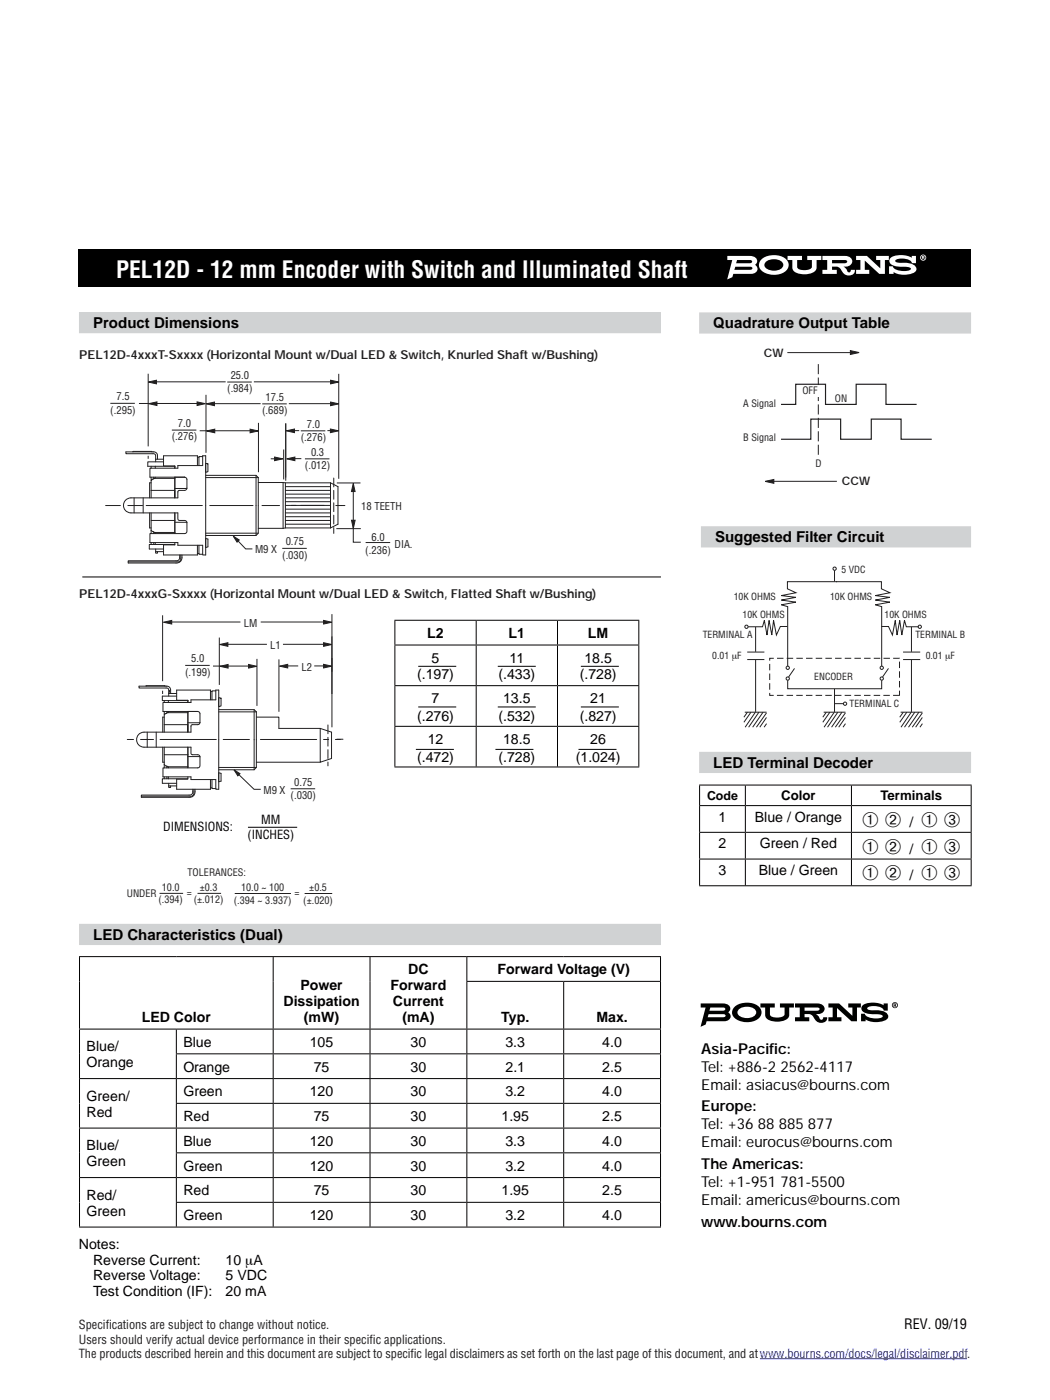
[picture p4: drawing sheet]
<svg xmlns="http://www.w3.org/2000/svg" width="210mm" height="279mm" viewBox="0 0 210 279" stroke-linecap="round" stroke-linejoin="round" font-family="sans-serif">
<path d="M15.7 49.7h178.1v7.5h-178.1z" fill="#000"/>
<g fill="#fff">
<path d="M157.2 51.1h2.9v.8h-1v1.4a1.59 1.59 0 0 0 1.8 .6 .95 .95 0 0 0 1.1-1.1v-.9h-.9v-.8h2.8v.8h-.9v1.5a2.1 2.1 0 0 1-2.4 1.3 2.91 2.91 0 0 1-2.4-.8l-.1-2h-.9z"/>
<path d="M170.9 51.1h2.1l2.7 2.5v-1.7h-.8v-.8h2.5v.8h-.8v2.8h-1.1l-2.9-2.7v1.9h.9v.8h-2.6v-.8h.8v-2h-.8z"/>
<path d="M177.9 51.3a4.5 4.5 0 0 1 4.1 .1v-.3h.8v1.4h-.8a2.21 2.21 0 0 0-2.7-.8l-.6 .2v.3l.5 .2h1.1a2.68 2.68 0 0 1 2.5 1 .91 .91 0 0 1-.8 1.2 4.4 4.4 0 0 1-3.7-.3v.4h-.9v-1.6h.8a2.17 2.17 0 0 0 2.2 1l1.1-.2 .3-.3a2.62 2.62 0 0 0-2.2-.4 2.54 2.54 0 0 1-2-.7l-.1-.4 .1-.5z"/>
<path d="M184.1 51.2v.2h.2v-.2zM184 51.1h.4v.3l.1 .4h-.1l-.2-.3-.1 .3h-.1zM183.8 51.4a.47 .47 0 0 0 .9 0 .47 .47 0 0 0-.9 0zM183.6 51.4a.61 .61 0 0 1 1.2 0 .61 .61 0 0 1-1.2 0z"/>
<path d="M146.7 53.2h3l.3 .1 .2 .2-.2 .3-.5 .1h-2.9zM147.1 51.9h2.6l.4 .1v.3a2.4 2.4 0 0 1-1.8 .2h-1.4zM145.2 51.1v.8h.9l-1 3.9 1.1-.5 .1-.6h3.1a1.24 1.24 0 0 0 1.7-1.3l-.4-.5a.93 .93 0 0 0 .4-1.1 .93 .93 0 0 0-.9-.7z"/>
<path d="M152.9 52.2a2.59 2.59 0 0 1 3.3 .3 1.1 1.1 0 0 1-1.1 1.5 2 2 0 0 1-2.6-1.1zM152.1 51.7a1.58 1.58 0 0 0-.6 1.5 1.58 1.58 0 0 0 1.1 1.2 3.8 3.8 0 0 0 4.5-.6 1.72 1.72 0 0 0-1.3-2.7 4.2 4.2 0 0 0-3.7 .6z"/>
<path d="M166.1 51.9h2.5l.4 .1v.3a2.41 2.41 0 0 1-1.6 .2h-1.3zM164.1 51.1v.8h1v2h-1v.8h2.9v-.8h-.9v-.7a1.6 1.6 0 0 1 2 1 1.42 1.42 0 0 0 1.2 .8 1.42 1.42 0 0 0 1.3-.8v-.3h-.8v.2l-.3 .3a.59 .59 0 0 1-.6-.7l-.6-.5a1.2 1.2 0 0 0 1.4-.3 1.2 1.2 0 0 0 .2-1.3l-.7-.5h-.6z"/>
</g>
<path d="M15.8 64.4h116.1M139.5 152.2h54.3M15.8 186.5h116.1" fill="none" stroke="#d0d2d3" stroke-width="4.2" stroke-linecap="butt"/>
<g fill="none" stroke="#000" stroke-width=".2">
<path d="M139.5 156.7h54.4M139.6 156.8v3.9M148.8 156.8v3.9M169.9 156.8v3.9M193.8 156.8v3.9M139.5 160.8h54.4M139.5 166.1h54.4M139.5 171.4h54.4M139.5 176.8h54.4M139.6 160.9v5.1M139.6 166.2v5.2M139.6 171.5v5.2"/>
<path d="M148.8 160.9v5.1M148.8 166.2v5.2M148.8 171.5v5.2M169.9 160.9v5.1M169.9 166.2v5.2M169.9 171.5v5.2M193.8 160.9v5.1M193.8 166.2v5.2M193.8 171.5v5.2M15.8 190.9h116.1M15.9 191v14.3M54.5 191v14.3"/>
<path d="M73.8 191v14.3M93.1 195.9h38.8M93.2 191v4.8M93.2 195.9v9.4M112.5 195.9v9.4M131.8 191v4.8M131.8 195.9v9.4M15.8 205.4h116.1M15.8 215.3h116.1M15.9 205.5v9.7M15.9 215.3v9.7M35.1 210.3h96.8"/>
<path d="M35.2 205.5v4.7M35.2 210.4v4.8M35.2 215.3v4.8M54.5 205.5v4.7M54.5 210.4v4.8M54.5 215.3v4.8M73.8 205.5v4.7M73.8 210.4v4.8M73.8 215.3v4.8M93.2 205.5v4.7M93.2 210.4v4.8M93.2 215.3v4.8"/>
<path d="M112.5 205.5v4.7M112.5 210.4v4.8M112.5 215.3v4.8M131.8 205.5v4.7M131.8 210.4v4.8M131.8 215.3v4.8M15.8 225.1h116.1M15.8 235h116.1M15.9 225.2v9.7M15.9 235.1v9.7M35.1 220.2h96.8M35.1 230.1h96.8"/>
<path d="M35.1 240h96.8M35.2 220.3v4.7M35.2 225.2v4.8M35.2 230.2v4.7M35.2 235.1v4.8M54.5 220.3v4.7M54.5 225.2v4.8M54.5 230.2v4.7M54.5 235.1v4.8M73.8 220.3v4.7M73.8 225.2v4.8M73.8 230.2v4.7"/>
<path d="M73.8 235.1v4.8M93.2 220.3v4.7M93.2 225.2v4.8M93.2 230.2v4.7M93.2 235.1v4.8M112.5 220.3v4.7M112.5 225.2v4.8M112.5 230.2v4.7M112.5 235.1v4.8M131.8 220.3v4.7M131.8 225.2v4.8M131.8 230.2v4.7"/>
<path d="M131.8 235.1v4.8M15.8 244.9h116.1M35.2 240v4.8M54.5 240v4.8M73.8 240v4.8M93.2 240v4.8M112.5 240v4.8M131.8 240v4.8"/>
</g>
<path d="M56.6 89.7v6M60.9 91.6h4.9" fill="none" stroke="#231f20" stroke-width=".2"/>
<path d="M57.2 91.6l1.7-.4v.7z" fill="#231f20"/>
<path d="M57.2 91.6l1.7-.4v.7z" fill="none" stroke="#231f20" stroke-width=".2"/>
<path d="M54.8 91.2l1.6 .4-1.6 .3z" fill="#231f20"/>
<path d="M41.1 78.8v11.6M54 91.6h2.2M54.8 91.2l1.6 .4-1.6 .3zM58.6 91.5h1.5M67.2 96.4h4.7M67.1 105.5h4.9" fill="none" stroke="#231f20" stroke-width=".2"/>
<path d="M70.5 96.5l.4 1.6h-.8z" fill="#231f20"/>
<path d="M70.5 96.5l.4 1.6h-.8zM70.5 97.2v11h1.5" fill="none" stroke="#231f20" stroke-width=".2"/>
<path d="M70.1 103.8h.8l-.4 1.7z" fill="#231f20"/>
<path d="M34.3 85.8h4.9M51.6 84.4v9.8M70.1 103.8h.8l-.4 1.7zM73 108.3h4.9" fill="none" stroke="#231f20" stroke-width=".2"/>
<path d="M41.2 86l1.7-.4v.8z" fill="#231f20"/>
<path d="M41.2 86l1.7-.4v.8z" fill="none" stroke="#231f20" stroke-width=".2"/>
<path d="M49.9 85.6l1.7 .4-1.7 .4z" fill="#231f20"/>
<path d="M67.6 74.6v21M39.9 86h10.1M49.9 85.6l1.7 .4-1.7 .4zM57 84.5v11.4M60 86h4.9" fill="none" stroke="#231f20" stroke-width=".2"/>
<path d="M57.1 86l1.7-.4v.7z" fill="#231f20"/>
<path d="M57.1 86l1.7-.4v.7z" fill="none" stroke="#231f20" stroke-width=".2"/>
<path d="M65.9 85.6l1.7 .4-1.7 .3z" fill="#231f20"/>
<path d="M58.5 85.9h1.2M65.3 85.9h1.1M65.9 85.6l1.7 .4-1.7 .3zM37 132.8h4.9M43.8 127.2v9.5M51.3 131.5v9.4" fill="none" stroke="#231f20" stroke-width=".2"/>
<path d="M43.9 133l1.6-.4v.7z" fill="#231f20"/>
<path d="M43.9 133l1.6-.4v.7z" fill="none" stroke="#231f20" stroke-width=".2"/>
<path d="M49.6 132.6l1.7 .4-1.7 .3z" fill="#231f20"/>
<path d="M42.5 132.9h7.2M49.6 132.6l1.7 .4-1.7 .3zM55.7 131.6v10.5M66.2 131.3v13.8" fill="none" stroke="#231f20" stroke-width=".2"/>
<path d="M55.8 132.9l1.6-.3v.7z" fill="#231f20"/>
<path d="M55.8 132.9l1.6-.3v.7z" fill="none" stroke="#231f20" stroke-width=".2"/>
<path d="M64.6 132.6l1.6 .3-1.6 .4z" fill="#231f20"/>
<path d="M57.2 132.9h2.3M62.7 132.9h2.3M64.6 132.6l1.6 .3-1.6 .4zM66.2 127v11.5" fill="none" stroke="#231f20" stroke-width=".2"/>
<path d="M43.8 128.6l1.7-.3v.7z" fill="#231f20"/>
<path d="M43.8 128.6l1.7-.3v.7z" fill="none" stroke="#231f20" stroke-width=".2"/>
<path d="M64.6 128.3l1.6 .3-1.6 .4z" fill="#231f20"/>
<path d="M32.5 122.8v13.1M45.2 128.6h8.1M56.5 128.6h8.5M64.6 128.3l1.6 .3-1.6 .4zM66.2 122.6v11.5" fill="none" stroke="#231f20" stroke-width=".2"/>
<path d="M32.6 124.2l1.7-.4v.7z" fill="#231f20"/>
<path d="M32.6 124.2l1.7-.4v.7z" fill="none" stroke="#231f20" stroke-width=".2"/>
<path d="M64.6 123.8l1.6 .4-1.6 .3z" fill="#231f20"/>
<path d="M68 100.9h.8M33.9 124.1h14.1M52 124.1h13M64.6 123.8l1.6 .4-1.6 .3zM67.2 147.5h1.3" fill="none" stroke="#231f20" stroke-width=".2"/>
<path d="M46.5 107l1.2 .8-.4 .4z" fill="#231f20"/>
<path d="M46.5 107l1.2 .8-.4 .4zM47.4 107.8l1.6 1.7h1.4M56.3 109.4h4.9" fill="none" stroke="#231f20" stroke-width=".2"/>
<path d="M46.7 153.6l1.2 .8-.4 .4z" fill="#231f20"/>
<g fill="none" stroke="#231f20" stroke-width=".2">
<path d="M29.6 74.6v14.5M22 80.5h4.9M26.5 90.2h3.8M26.8 99.4v3M28.6 99.4v3M30.2 95.2v.7l.3-.3h.2v-.1h.3v-.3M30.2 93.1v.3M30.2 95.9v3.5M30.2 96.4h-.3v3M30.7 95.2v.3M31 93.1v.3M31 95.5h3.9"/>
<path d="M31.1 91.6h1.5M31.4 91.6v-.7a.72 .72 0 0 0-.7-.7h-5.6v.3l5.7 .1 .3 .3v1.3M32.6 92.2h-3.1v.9h5.4l-2.3-.1v-2h6.8v1.9M34.9 95.5v2.4h-4.7M34.9 95.5v-.3v4.2v-1.5M34.9 93v.4M34.9 97.5h2.4M36.8 95.2l.5 .3v2.1l-.3 .2-1.4 .1-.1 1.5h-9.4a1.5 1.5 0 0 0-1.5 1.5 1.5 1.5 0 0 0 1.5 1.5h9.4l.1 1.4 1.4 .1 .3 .2v1.9l-.1 .4-.4 .1h-6.9v1.8h5.6v.5h4.9v2h.7v-19.8h-.7v1.9h-4.9v.5h-5.6v1.8h7M39.4 91.3h.3M40.4 91.1h-.7v1.8M41.1 92.5l.4 .1v1.5l-.4 .2zM41.1 94.9h10l.4 .4"/>
<path d="M41.1 95.3h10.4M51.1 94.9v12M51.5 95.3v11.1l-.4 .5h-10M51.5 96.3h5v9.1M56.5 96.3l9.5 .1M57 97.9h9M57 99.4h9M57 97.1h9M57 98.6h9M57 96.4v9M66 96.4v9M66 96.4l1.5 .7v7.5l-1.5 .8"/>
<path d="M21.1 100.9h2.9M25.5 100.9h3M29.2 100.9h11.2M29.9 102.4v3h.3M30.2 102.4v1.5h4.7M30.2 103.9v2.6M30.2 108.3v.4M30.2 105.8l.3 .3h.2v.2h.3M30.7 106.3v.2M30.7 108.3v.4M31 108.7h-1.2v.9h2.8M31 108.3v.4"/>
<path d="M31 108.7h3.9M31.1 110.1v.3h.3v-.3M31.1 110.1h1.5M31.1 109.6v.5M34.9 106.3h-3.9v.2M34.9 108.3v.4h-2.3l.1 2.1h6.7v-2M34.9 102.4v4.1M34.9 104.2h2.4M35.9 110.8a.86 .86 0 0 1-.5 1.1h-9.8v.5h9.5a1.19 1.19 0 0 0 1.2-1.6M36.1 110.8v.9l-.2 .3-.4 .2-9.9-.1M39.4 110.5h.3M39.7 108.8v1.8h.7"/>
<path d="M41.1 107.5l.4 .1v1.5l-.4 .2M41.1 106.4h10.4M41.9 100.9h8.6M51.5 105.4h5M52.3 100.9h3.5M57 100.9h9M57 103.9h9M57 102.4h9M57 100.1h9M57 101.6h9M57 103.1h9M57 104.6h9"/>
<path d="M66 105.4h-9.5M67 100.9h1.2M29.2 136.9h3.7M32.5 137.8v.7M32.8 139.8v.4M33.6 139.8v.4M33.7 138.4h1.6M33.8 137.7v.5M34 138.4v-.7a.73 .73 0 0 0-.7-.8h-5.6v.4h5.7l.3 .2v1.4M35.3 138.9h-2.9v.9h5.1h-2.2v-2.1h6.7v2M37.5 139.8v.4M42 138h.3"/>
<path d="M43.1 137.9h-.8v1.8M43.7 139.2l.4 .1v1.6l-.4 .1zM25.4 147.6h1.2M28 147.6h2.6M29.4 146.1v3M31.2 146.1v3M31.9 147.6h11.3M32.5 149.1v3h.3M32.5 140.2h5.6v-.5h5v-2h.6v19.8h-.6v-1.9h-5v-.6h-5.6v-1.8h7l.3-.1 .1-.3v-1.9l-.3-.2-1.4-.2-.1-1.4h-9.4a1.5 1.5 0 0 1-1.4-1.5 1.5 1.5 0 0 1 1.4-1.5h9.4l.1-1.4 1.4-.1 .3-.3v-1.8l-.3-.5h-7.1zM32.8 149.1v1.5h4.7M32.8 142v.7l.3-.3h.2v-.2h.3v-.2M32.8 142.7v3.4"/>
<path d="M32.8 150.6v2.6M32.8 155v.4M32.8 143.1h-.3v3M32.8 152.6l.3 .3h.2v.1h.3M33.3 142v.2M33.3 153v.2M33.3 155v.4M33.6 155.4h-1.2v.9h2.9M33.6 155v.4M33.6 155.4h3.9M33.6 142.2h3.9M33.7 156.8v.4h.3v-.4"/>
<path d="M33.7 156.8h1.6M33.7 156.3v.5M37.5 142.2v2.4h-4.7M37.5 142.2v-.2v4.1v-1.5M37.5 153h-3.9v.2M37.5 151h2.4M37.5 149.1v4.1M37.5 144.2h2.4M37.5 155v.5h-2.2v2h6.7v-1.9M38.5 157.5v.5a.63 .63 0 0 1-.8 .7h-9.5v.4h9.5a1.19 1.19 0 0 0 1.2-1.6M38.7 157.5v.7a.62 .62 0 0 1-.7 .7h-9.8M42 157.2h.3"/>
<path d="M42.3 155.6v1.8h.8M43.7 141.6h7l.5 .5M43.7 154.2l.4 .1v1.6l-.4 .1M43.7 142.1h7.5M43.7 153.2h7.5M44.5 147.6h5.3M46.7 153.6l1.2 .8-.4 .4zM47.5 154.4l3.2 3.1h1.3M50.7 141.6v12M51.2 142.1v11.1l-.5 .4h-7M51.2 152.1h12.7M51.2 143.1h4.5v2.3h8.2"/>
<path d="M52 147.6h11.2M58 157.4h4.9M63.9 145.4l2.3 .7v5.3l-2.3 .7zM64.6 147.6h1M66.9 147.6h1"/>
</g>
<path d="M66.6 95.4v11.1M65.4 144.7v8.1" fill="none" stroke="#231f20" stroke-width=".2" stroke-dasharray="1.8 .7"/>
<path d="M29.7 80.6l1.6-.4v.7z" fill="#231f20"/>
<path d="M29.7 80.6l1.6-.4v.7z" fill="none" stroke="#231f20" stroke-width=".2"/>
<path d="M39.3 80.2l1.7 .4-1.7 .3z" fill="#231f20"/>
<path d="M27.7 80.5h12.1M39.3 80.2l1.7 .4-1.7 .3zM52.3 80.6h4.9" fill="none" stroke="#231f20" stroke-width=".2"/>
<path d="M41.2 80.6l1.6-.4v.8z" fill="#231f20"/>
<path d="M41.2 80.6l1.6-.4v.8z" fill="none" stroke="#231f20" stroke-width=".2"/>
<path d="M66 80.2l1.6 .4-1.6 .4z" fill="#231f20"/>
<path d="M45.4 76.2h4.8M42.5 80.6h9.5M57.6 80.6h8.8M66 80.2l1.6 .4-1.6 .4z" fill="none" stroke="#231f20" stroke-width=".2"/>
<path d="M29.6 76.2l1.6-.3v.7z" fill="#231f20"/>
<path d="M29.6 76.2l1.6-.3v.7z" fill="none" stroke="#231f20" stroke-width=".2"/>
<path d="M66 75.9l1.6 .3-1.6 .4z" fill="#231f20"/>
<path d="M31 76.2h14M50.7 76.2h15.7M66 75.9l1.6 .3-1.6 .4zM29.6 91v.6M31.8 178.3h4.7M39.4 178.3h4.7M46.8 178.3h11.3M60.8 178.3h5.5" fill="none" stroke="#231f20" stroke-width=".2"/>
<path d="M16.4 115.1h115.5M49.5 165.1h9.8" fill="none" stroke="#000" stroke-width=".2"/>
<path d="M139.5 64.5h54.3" fill="none" stroke="#d0d2d3" stroke-width="4.2" stroke-linecap="butt"/>
<path d="M163.3 72.7v18.1" fill="none" stroke="#231f20" stroke-width=".2" stroke-dasharray="2 .7 2 .7 2 .7" stroke-linecap="butt"/>
<path d="M159.8 76.9h3.5v2.3h-3.5z" fill="#fff"/>
<path d="M155.9 80.7h2.9v-4h6v4h6.1v-4h5.9v4h6.1M155.9 87.7h5.9v-4.1h6v4.1h6.1v-4.1h5.9v4.1h6.1" fill="none" stroke="#231f20" stroke-width=".23"/>
<path d="M169.7 70l1.8 .4-1.8 .3z" fill="#231f20"/>
<path d="M157.1 70.4h14.1M169.7 70l1.8 .4-1.8 .3z" fill="none" stroke="#231f20" stroke-width=".2"/>
<path d="M152.7 96.1l1.7-.4v.8z" fill="#231f20"/>
<g fill="none" stroke="#231f20" stroke-width=".2">
<path d="M152.7 96.1l1.7-.4v.8zM152.9 96.1h14.1M166.5 113.8v2.2M166.9 116.1h9v1.4l1.7 .8-2.9 .6 2.9 .3-2.9 .6 2.9 .4-2.9 .5 1.3 .4v11.8M167.1 116.1h-10v1.4l1.7 .8-2.9 .6 2.9 .3-2.9 .6 2.9 .4-2.9 .5 1.3 .4v11.8M149.1 131.6h3.4M149.1 130.1h3.4M150.8 131.7v10.4M150.8 125.1v5M157.2 125h-1.5l-.8 1.7-.5-2.9-.4 2.9-.5-2.9-.4 2.9-.6-2.9-.3 1.3h-2.9M157.2 135.8v1.7h18.8v-1.7M158.6 133.4l-1.2 1.7"/>
<path d="M166.5 137.5v4.6M175.9 125h1.4l.8 1.7 .6-2.9 .3 2.9 .6-2.9 .4 2.9 .5-2.9 .4 1.3h2.4M177.3 133.4l-1.2 1.7M180.2 131.6h3.5M180.2 130.1h3.5M181.9 125.1v5M181.9 131.7v10.4M148.6 142.1h4.4M149.2 142.1l-.7 1M149.9 142.1l-1.4 2M150.8 142.1l-2.1 3M151.5 142.1l-2.1 3"/>
<path d="M152.3 142.1l-2.1 3M153 142.3l-2 2.8M153 143.2l-1.4 1.9M153 144.4l-.5 .7M164.4 142.1h4.3M164.9 142.1l-.7 1M165.6 142.1l-1.4 2M166.5 142.1l-2 3M166.6 140.4h1.7M167.2 142.1l-2 3M168 142.1l-2 3M168.7 142.3l-2 2.8"/>
<path d="M168.7 143.2l-1.3 1.9M168.7 144.4l-.5 .7M179.7 142.1h4.4M180.3 142.1l-.7 1M181 142.1l-1.4 2M181.9 142.1l-2.1 3M182.6 142.1l-2.1 3M183.4 142.1l-2.1 3M184.1 142.3l-2 2.8M184.1 143.2l-1.4 1.9M184.1 144.4l-.5 .7"/>
<circle cx="166.6" cy="113.5" r=".33"/>
<circle cx="149" cy="125.1" r=".33"/>
<circle cx="157.2" cy="135.4" r=".33"/>
<circle cx="157.2" cy="133.3" r=".33"/>
<circle cx="176" cy="135.4" r=".33"/>
<circle cx="176" cy="133.3" r=".33"/>
<circle cx="183.6" cy="125.1" r=".33"/>
<circle cx="168.6" cy="140.4" r=".33"/>
</g>
<path d="M139.9 107.1h53.9" fill="none" stroke="#d0d2d3" stroke-width="4.2" stroke-linecap="butt"/>
<path d="M153.6 131.4h25.9v7.4h-25.9z" fill="none" stroke="#231f20" stroke-width=".2" stroke-dasharray="1.3 .6" stroke-linecap="butt"/>
<g fill="none" stroke="#000" stroke-width=".2">
<path d="M78.7 123.8h48.9M78.7 128.7h48.9M78.7 136.8h48.9M78.8 123.9v4.7M78.8 128.8v8M78.8 136.9v8M83.5 133h7.6M95 123.9v4.7M95 128.8v8M95 136.9v8M99.3 133h7.6M111.3 123.9v4.7"/>
<path d="M111.3 128.8v8M111.3 136.9v8M115.9 133h7.6M127.5 123.9v4.7M127.5 128.8v8M127.5 136.9v8M78.7 145h48.9M78.7 153.1h48.9M78.8 145v8M83 149.6h7.6M83.5 141.1h7.6M95 145v8"/>
<path d="M98.9 149.6h7.6M99.3 141.1h7.6M111.3 145v8M115.5 149.6h7.5M115.9 141.1h7.6M127.5 145v8"/>
</g>
<path d="M151.7 271.2h41.3" fill="none" stroke="#00f" stroke-width=".2"/>
<g fill="#000100">
<path d="M151.8 200.3h2.8v.8h-.9v1.3a1.57 1.57 0 0 0 1.8 .7 1.03 1.03 0 0 0 1.1-.7v-1.3h-.9v-.8h2.7v.8h-.9v1.5a2.09 2.09 0 0 1-2.4 1.3 2.88 2.88 0 0 1-2.3-.9l-.1-1.9h-.9z"/>
<path d="M165.3 200.3h2.2l2.6 2.4v-1.6h-.8v-.8h2.5v.8h-.8v2.7h-1.1l-2.9-2.6v1.8h.9v.8h-2.6v-.8h.9v-1.9h-.9z"/>
<path d="M172.3 200.5a4.5 4.5 0 0 1 4 .1v-.3h.9v1.4h-.8a2.19 2.19 0 0 0-2.7-.9l-.6 .3v.2l.5 .3h1.1a2.66 2.66 0 0 1 2.5 1 .9 .9 0 0 1-.8 1.1 4.3 4.3 0 0 1-3.7-.3v.4h-.9v-1.5h.8a2.16 2.16 0 0 0 2.2 1l1.1-.2 .3-.3a2.6 2.6 0 0 0-2.2-.4 2.52 2.52 0 0 1-2-.7l-.1-.5 .1-.4z"/>
<path d="M178.5 200.4v.2l.2-.1v-.1zM178.3 200.3h.5l-.1 .3 .2 .3h-.2l-.1-.2-.1 .2h-.2zM178.1 200.6a.5 .5 0 0 0 1 0 .5 .5 0 0 0-1 0zM178 200.6a.6 .6 0 0 1 1.2 0 .6 .6 0 0 1-1.2 0z"/>
<path d="M141.4 202.4h3h.2l.2 .3-.2 .3h-.4h-3zM141.8 201.1h2.5l.5 .3-.2 .2-.4 .1h-2.6zM139.8 200.3v.8h1l-1 3.8 1-.4 .2-.7h3.6a.98 .98 0 0 0 1.1-.6 .98 .98 0 0 0-.4-1.2 .92 .92 0 0 0 .4-1 .92 .92 0 0 0-.9-.7z"/>
<path d="M147.5 201.4a2.57 2.57 0 0 1 3.3 .3 1.09 1.09 0 0 1-1.1 1.4 1.98 1.98 0 0 1-2.5-1zM146.7 200.9a1.57 1.57 0 0 0-.6 1.5 1.57 1.57 0 0 0 1.2 1.2 3.8 3.8 0 0 0 4.4-.7 1.71 1.71 0 0 0-1.3-2.6 4.2 4.2 0 0 0-3.7 .6z"/>
<path d="M160.6 201.1h2.5l.5 .3-.2 .3h-.4h-2.4zM158.7 200.3v.8h.9v1.9h-.9v.8h2.8v-.8h-.9v-.6a1.54 1.54 0 0 1 2 1 1.41 1.41 0 0 0 2.5 0v-.4h-.8l-.1 .3-.2 .2a.59 .59 0 0 1-.6-.6l-.6-.5a1.26 1.26 0 0 0 1.7-1.4 1.37 1.37 0 0 0-1.4-.7z"/>
</g>
<text font-size="4.7" fill="#fff" x="23.2" y="55.5">PEL12D - 12 mm Encoder with Switch and Illuminated Shaft</text>
<g font-size="4.2">
<text x="172.1" y="165.1">➀ ➁</text>
<text x="183.8" y="165.1">➀</text>
<text x="188.3" y="165.1">➂</text>
<text x="172.1" y="170.4">➀ ➁</text>
<text x="183.8" y="170.4">➀</text>
<text x="188.3" y="170.4">➂</text>
<text x="172.1" y="175.7">➀ ➁</text>
<text x="183.8" y="175.7">➀</text>
<text x="188.3" y="175.7">➂</text>
</g>
<g font-size="3">
<text x="18.6" y="65.4">Product Dimensions</text>
<text x="142.4" y="65.5">Quadrature Output Table</text>
<text x="142.7" y="108.2">Suggested Filter Circuit</text>
<text x="142.4" y="153.2">LED Terminal Decoder</text>
<text x="18.6" y="187.5">LED Characteristics (Dual)</text>
<text x="139.9" y="213.9">Tel: +886-2 2562-4117</text>
<text x="139.9" y="210.3">Asia-Pacific:</text>
<text x="139.9" y="217.5">Email: asiacus@bourns.com</text>
<text x="139.9" y="221.8">Europe:</text>
<text x="139.9" y="225.4">Tel: +36 88 885 877</text>
<text x="139.9" y="229">Email: eurocus@bourns.com</text>
<text x="139.9" y="233.3">The Americas:</text>
<text x="139.9" y="236.9">Tel: +1-951 781-5500</text>
<text x="139.9" y="240.5">Email: americus@bourns.com</text>
<text x="139.9" y="244.8">www.bourns.com</text>
</g>
<g font-size="2.8">
<text x="85.3" y="127.3">L2</text>
<text x="101.5" y="127.3">L1</text>
<text x="117.3" y="127.3">LM</text>
<text x="83.2" y="135.4">(.197)</text>
<text x="86.1" y="132.3">5</text>
<text x="99.5" y="135.4">(.433)</text>
<text x="101.7" y="132.3">11</text>
<text x="115.7" y="135.4">(.728)</text>
<text x="116.6" y="132.3">18.5</text>
<text x="83.2" y="143.9">(.276)</text>
<text x="86.1" y="140.4">7</text>
<text x="99.5" y="143.9">(.532)</text>
<text x="100.4" y="140.4">13.5</text>
<text x="115.7" y="143.9">(.827)</text>
<text x="117.8" y="140.4">21</text>
<text x="85.4" y="148.5">12</text>
<text x="100.4" y="148.5">18.5</text>
<text x="117.8" y="148.5">26</text>
<text x="83.2" y="152">(.472)</text>
<text x="99.5" y="152">(.728)</text>
<text x="114.9" y="152">(1.024)</text>
<text x="143.4" y="164">1</text>
<text x="150.6" y="164">Blue / Orange</text>
<text x="181.5" y="165.1">/</text>
<text x="143.4" y="169.3">2</text>
<text x="151.6" y="169.3">Green / Red</text>
<text x="181.5" y="170.4">/</text>
<text x="143.4" y="174.6">3</text>
<text x="151.4" y="174.6">Blue / Green</text>
<text x="181.5" y="175.7">/</text>
<text x="59.9" y="197.6">Power</text>
<text x="77.9" y="197.6">Forward</text>
<text x="81.5" y="194.4">DC</text>
<text x="99.3" y="194.4">Forward Voltage (V)</text>
<text x="28.3" y="204">LED Color</text>
<text x="56.6" y="200.8">Dissipation</text>
<text x="60.7" y="204">(mW)</text>
<text x="78.4" y="200.8">Current</text>
<text x="80.3" y="204">(mA)</text>
<text x="100" y="204">Typ.</text>
<text x="119" y="204">Max.</text>
<text x="17.3" y="209.8">Blue/</text>
<text x="36.6" y="208.9">Blue</text>
<text x="61.8" y="208.9">105</text>
<text x="81.9" y="208.9">30</text>
<text x="100.9" y="208.9">3.3</text>
<text x="120.2" y="208.9">4.0</text>
<text x="17.3" y="213">Orange</text>
<text x="36.6" y="213.8">Orange</text>
<text x="62.6" y="213.8">75</text>
<text x="81.9" y="213.8">30</text>
<text x="100.9" y="213.8">2.1</text>
<text x="120.2" y="213.8">2.5</text>
<text x="17.3" y="219.7">Green/</text>
<text x="36.6" y="218.8">Green</text>
<text x="61.8" y="218.8">120</text>
<text x="81.9" y="218.8">30</text>
<text x="100.9" y="218.8">3.2</text>
<text x="120.2" y="218.8">4.0</text>
<text x="17.3" y="222.8">Red</text>
<text x="36.6" y="223.7">Red</text>
<text x="62.6" y="223.7">75</text>
<text x="81.9" y="223.7">30</text>
<text x="100.1" y="223.7">1.95</text>
<text x="120.2" y="223.7">2.5</text>
<text x="17.3" y="229.6">Blue/</text>
<text x="17.3" y="232.7">Green</text>
<text x="36.6" y="228.7">Blue</text>
<text x="36.6" y="233.6">Green</text>
<text x="61.8" y="228.7">120</text>
<text x="61.8" y="233.6">120</text>
<text x="81.9" y="228.7">30</text>
<text x="81.9" y="233.6">30</text>
<text x="100.9" y="233.6">3.2</text>
<text x="100.9" y="228.7">3.3</text>
<text x="120.2" y="233.6">4.0</text>
<text x="120.2" y="228.7">4.0</text>
<text x="17.3" y="239.4">Red/</text>
<text x="36.6" y="238.6">Red</text>
<text x="62.6" y="238.6">75</text>
<text x="81.9" y="238.6">30</text>
<text x="100.1" y="238.6">1.95</text>
<text x="120.2" y="238.6">2.5</text>
<text x="17.3" y="242.6">Green</text>
<text x="36.6" y="243.5">Green</text>
<text x="61.8" y="243.5">120</text>
<text x="81.9" y="243.5">30</text>
<text x="100.9" y="243.5">3.2</text>
<text x="120.2" y="243.5">4.0</text>
<text x="15.7" y="249.2">Notes:</text>
<text x="18.6" y="252.4">Reverse Current:</text>
<text x="18.6" y="255.5">Reverse Voltage:</text>
<text x="45" y="252.4">10 μA</text>
<text x="45" y="255.5">5 VDC</text>
<text x="18.6" y="258.7">Test Condition (IF):</text>
<text x="45" y="258.7">20 mA</text>
<text x="180.4" y="265.3">REV. 09/19</text>
</g>
<g font-size="2.6">
<text x="155.9" y="159.7">Color</text>
<text x="175.7" y="159.7">Terminals</text>
</g>
<g font-size="2.5" fill="#231f20">
<text x="15.8" y="71.7">PEL12D-4xxxT-Sxxxx (Horizontal Mount w/Dual LED &amp; Switch, Knurled Shaft w/Bushing)</text>
<text x="15.8" y="119.3">PEL12D-4xxxG-Sxxxx (Horizontal Mount w/Dual LED &amp; Switch, Flatted Shaft w/Bushing)</text>
<text x="15.7" y="265.3">Specif</text>
<text x="15.7" y="268.1">Users should verify actual device performance in their specif</text>
<text x="21.1" y="265.3">ications are subject to change without notice.</text>
<text x="73.7" y="268.1">ic applications.</text>
<text x="15.7" y="271">The products described herein and this document are subject to specif</text>
<text x="81.9" y="271">ic legal disclaimers as set forth on the last page of this document, and atwww.bourns.com/docs/legal/disclaimer.pdf.</text>
</g>
<g font-size="2.5">
<text x="141.1" y="159.6">Code</text>
<text x="32.6" y="165.9">DIMENSIONS:</text>
<text x="49.4" y="167.4">(INCHES)</text>
<text x="52.2" y="164.4">MM</text>
</g>
<g font-size="2.3" fill="#231f20">
<text x="152.4" y="71.2">CW</text>
<text x="168" y="96.8">CCW</text>
</g>
<g font-size="2.1" fill="#231f20">
<text x="46" y="75.6">25.0</text>
<text x="22" y="82.5">(.295)</text>
<text x="23.2" y="79.9">7.5</text>
<text x="45.3" y="78.3">(.984)</text>
<text x="52.3" y="82.6">(.689)</text>
<text x="53" y="80">17.5</text>
<text x="34.3" y="87.9">(.276)</text>
<text x="35.5" y="85.2">7.0</text>
<text x="60" y="88.1">(.276)</text>
<text x="61.2" y="85.5">7.0</text>
<text x="60.8" y="93.6">(.012)</text>
<text x="62.1" y="91">0.3</text>
<text x="72.1" y="101.8">18 TEETH</text>
<text x="74.1" y="107.9">6.0</text>
<text x="50.9" y="110.4">M9 X</text>
<text x="56.3" y="111.5">(.030)</text>
<text x="57" y="108.8">0.75</text>
<text x="72.9" y="110.6">(.236)</text>
<text x="78.8" y="109.3">DIA.</text>
<text x="48.6" y="125.1">LM</text>
<text x="53.9" y="129.5">L1</text>
<text x="36.9" y="134.8">(.199)</text>
<text x="38.2" y="132.2">5.0</text>
<text x="60.1" y="133.8">L2</text>
<text x="52.6" y="158.4">M9 X</text>
<text x="58" y="159.5">(.030)</text>
<text x="58.7" y="156.8">0.75</text>
</g>
<g font-size="2" fill="#231f20">
<text x="148.3" y="81.2">A Signal</text>
<text x="160.1" y="78.6">OFF</text>
<text x="166.6" y="80.3">ON</text>
<text x="148.3" y="88.1">B Signal</text>
<text x="162.8" y="93.3">D</text>
<text x="25.3" y="179">UNDER</text>
<text x="32.3" y="177.8">10.0</text>
<text x="37.3" y="178.8">=</text>
<text x="37.4" y="174.8">TOLERANCES:</text>
<text x="39.9" y="177.8">±0.3</text>
<text x="48.1" y="177.8">10.0 ~ 100</text>
<text x="58.8" y="178.9">=</text>
<text x="61.7" y="177.8">±0.5</text>
<text x="31.6" y="180.3">(.394)</text>
<text x="38.7" y="180.3">(±.012)</text>
<text x="46.7" y="180.3">(.394 ~ 3.937)</text>
<text x="60.5" y="180.3">(±.020)</text>
</g>
<g font-size="1.9" fill="#231f20">
<text x="146.4" y="119.7">10K OHMS</text>
<text x="165.7" y="119.7">10K OHMS</text>
<text x="168" y="114.3">5 VDC</text>
<text x="148.2" y="123.4">10K OHMS</text>
<text x="176.5" y="123.4">10K OHMS</text>
<text x="140.2" y="127.3">TERMINAL A</text>
<text x="142.2" y="131.5">0.01 μF</text>
<text x="182.7" y="127.3">TERMINAL B</text>
<text x="184.7" y="131.5">0.01 μF</text>
<text x="162.5" y="135.8">ENCODER</text>
<text x="169.6" y="141.1">TERMINAL C</text>
</g>
</svg>
